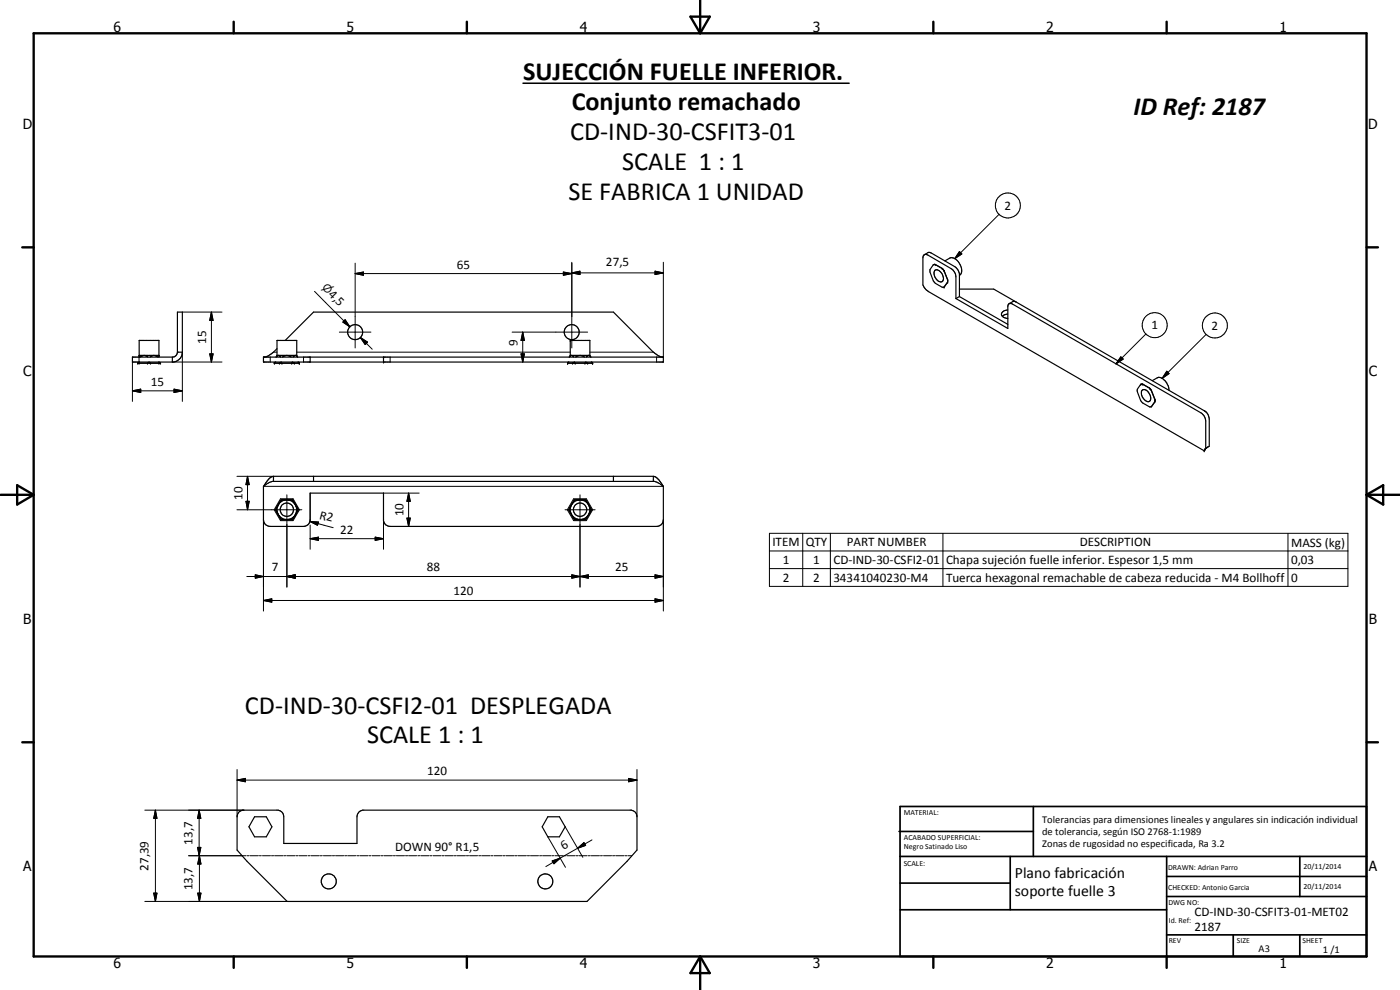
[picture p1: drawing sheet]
<svg xmlns="http://www.w3.org/2000/svg" width="420mm" height="297mm" viewBox="0 0 420 297" stroke-linecap="round" stroke-linejoin="round" font-family="sans-serif">
<g fill="none" stroke="#000" stroke-width=".35">
<path d="M277.4 76.5l1.2-.8 .9 .2 7.5 4.5 .6 .8 .3 1v6.8M280.1 79.4l-1 1.5v.7a5.1 5.1 0 0 0 3.9 4.6l.3-.1 1.1-1.4M280.7 79.4l2.1 1.2M280.7 79.4h-.6M283.6 78.3l1.5-.9a3.2 3.2 0 0 1 3.4 2.9 1.9 1.9 0 0 1-.6 2.3M280.6 81.1a2.27 2.27 0 0 1 2.6 2.5l-.3 .7a1.3 1.3 0 0 1-2.1-.8 2.04 2.04 0 0 1-.2-2.4zM282.8 80.6l.5 .6M283.3 81.2l1.1 2.7M284.4 83.9v.8M286.9 89.6l15.6 9v-6.8l.4-.7h.7l56.8 32.8 .9 .9 .6 1.5v8.2M286.9 89.6v-6.5l-.5-1.6-1-.9-7-4.1-.9-.1-.4 .4-.1 .5v8.2l.9 1.4 .8 .6 82.7 47.8M287.9 86.7h10.3l63.3 36.6"/>
<path d="M287.9 89l-1 .6M287.9 89l14.6 8.3M302.5 93a1.51 1.51 0 0 0-1.9 1.7l.8 .6 1.1 .2M302.5 94.2l-1 .2-.7 .5M304.9 90.6l-.8-.2-1.3 .7M41.4 108.8l-.1 .2h6.9l-.2-.2M41.4 108.8h.2M41.4 108.8l.4-.2-.2 .2M41.6 108.8l.1 .2M41.8 107.1v-4.9h5.9v4.9M41.8 106.6h5.9M42.1 107.1a1.59 1.59 0 0 1 2.3 0"/>
<path d="M44.6 108.8h.3M44.6 108.8l-.3 .2M44.6 108.8l.1-.2 .2 .2M44.9 108.8l.3 .2M45 107.1l.4-.2a1.54 1.54 0 0 1 2 .2M47.7 108.6l.2 .2M47.7 108.6l.3 .2M47.9 108.8h.1M47.9 108.8l-.2 .2M51.7 107.1v1.5M53.2 105.7h1.5M54.7 105.7a3.1 3.1 0 0 1-2.7 2.9h-12.3v-1.5h12"/>
<path d="M54.7 105.7v-12.1h-1.5v12.2l-.4 .9-1.1 .4M79.1 107.1v1.5h120v-1.5M79.1 107.1h120M82.3 108.8l.1 .2M82.7 108.6l-.4 .2M82.9 107.1a.68 .68 0 0 1 .6-.5 .68 .68 0 0 1 .7 .5M83.1 104.6l-1.4 1.4a4.4 4.4 0 0 1-2.6 1.1M83.1 106.6v-4.4h6v4.4M83.1 106.6h6M83.1 106.6l-.3 .5M84.1 108.8h.2M84.1 108.8l-.2 .2"/>
<path d="M84.3 108.8l.3 .2M84.4 108.6l-.3 .2M84.4 108.6l-.1 .2M84.7 107.1l.4-.2a1.88 1.88 0 0 1 2.3 .2M85.6 102.2l8.5-8.6h90l12 12.1 1.5 1 1.5 .4M87.9 108.8h.1M87.9 108.8l-.4 .2M87.9 108.8l-.1-.2 .2 .2M88 108.8l.3 .2M88.4 106.7l-.4 .4M88.5 106.7h-.1M89.1 106.6l.2 .5-.3-.3-.5-.1"/>
<path d="M89.5 108.6l.3 .4-7.5-.2M93.1 107.1v1.5M115.1 107.1v1.5M170.7 108.6l-.4 .4h7.5l-.3-.4M171.1 106.6v-4.4h5.9v4.4M171.1 106.6h5.9M171.1 106.6l-.3 .5 .2-.2a.65 .65 0 0 1 .7-.3 .65 .65 0 0 1 .5 .5M172.1 108.8h.2M172.1 108.8l-.3 .2M172.1 108.8l.3-.2-.1 .2M172.3 108.8l.3 .2M172.8 107.1a2.06 2.06 0 0 1 2.6 0"/>
<path d="M175.8 108.8h.3M175.8 108.8l-.3 .2M175.8 108.8v-.2l.3 .2M176.1 108.8l.2 .2M176.8 106.7h.1M176.8 106.7l-.5 .1-.3 .3M177 106.6l.3 .5-.4-.4M342.3 115.3l-1 1.5v.7a4.9 4.9 0 0 0 4 4.6l.2-.1M342.6 115.2l-.3 .1M342.8 115.2l.1 .1M342.8 117a2.27 2.27 0 0 1 2.4 3.2 1.21 1.21 0 0 1-2-.5 2.19 2.19 0 0 1-.4-2.7zM342.9 115.3l2.1 1.2"/>
<path d="M342.9 115.3h-.6M345 116.5l.5 .7M345 116.5l.6 .6M345.5 117.2l1.1 2.6M345.6 117.1l-.1 .1M345.6 117.1l1 2.7M345.8 114.2l1.5-.8a2.71 2.71 0 0 1 3 1.9l.5 1.8M346.6 119.8v.8M346.6 119.8h.1M345.5 122h.1M346.6 120.6l-1.1 1.4M361.4 135.3h.1"/>
<path d="M361.5 123.3a3 3 0 0 1 1.4 2.4v8.2l-1 .6M361.5 135l-.1 .3M361.5 135.2h.1M361.5 123.3l.4 .2M361.7 134.7l-.3 .6M361.9 123.5h.1M361.9 134.5l-.4 .5M362.6 134l-1.1 1M79.1 145.9v10.1a2 2 0 0 0 2 1.9h10a2 2 0 0 0 2-1.9v-8h22v8.3a1.97 1.97 0 0 0 2 1.6h80a2 2 0 0 0 2-1.9v-10.1M79.1 145.9l1.1-.8 1.5-.7h114.8l1.4 .7 1.2 .8M82.1 142.9l-1.1 .5-1.9 2.5M82.1 142.9v1.5"/>
<path d="M82.1 142.9h114M83.3 154l.9 1.6 .5 .3h2.7l.6-.3 .4-.8M83.3 153.9a3.1 3.1 0 0 0 2.5 2M83.5 151.5l-.4 1.2 .2 1.2M83.5 151.5a1.73 1.73 0 0 0-.2 2.5M84.4 149.9h3.4l1.8 3.1-1.8 3h-3.4l-1.8-3zM84.7 150l-.5 .3-.7 1.2M85.9 150l-1.2 .3-1.2 1.2M86.4 150l1.2 .4 .9 .8M87.4 150l.6 .3 .5 .9M88.4 154.8l-1 .8-1.2 .3M88.5 151.2a2.8 2.8 0 0 1 .1 3.2"/>
<path d="M88.5 151.2a2.09 2.09 0 0 1 .6 2.5l-.5 .7M88.6 154.4l-.2 .4M94.1 142.9v1.5M172.4 149.9h3.4l1.7 3.1-1.7 3h-3.4l-1.8-3zM172.8 150l-.6 .3-1.4 2.3v.6l1.1 1.9 .9 .8 2.9-.2 1.6-2.5-.2-1.1-1.1-1.8-.6-.3M173.6 155.9a2.95 2.95 0 0 1-2-4.6 2.95 2.95 0 0 1 5 0 2.95 2.95 0 0 1-2.1 4.6M184.1 142.9v1.5M196.1 142.9a5.2 5.2 0 0 1 2.8 2.8l.2 .2M196.1 142.9v1.5M71.6 243.8l1.2-.7h10.7a1.98 1.98 0 0 1 1.7 2v8h21.9v-8a2.09 2.09 0 0 1 1.7-2h80.7a1.98 1.98 0 0 1 1.7 2v10l-3 3.3-12 12.1h-90l-12-12.1-3-3.3v-10zM76.4 245.1h3.5l1.7 3-1.7 3h-3.5l-1.7-3zM164.4 245.1h3.5l1.7 3-1.7 3h-3.5l-1.7-3z"/>
<circle cx="106.6" cy="99.6" r="2.26"/>
<circle cx="171.6" cy="99.7" r="2.25"/>
<circle cx="86.1" cy="152.9" r="2"/>
<circle cx="174.1" cy="152.9" r="2"/>
<circle cx="98.7" cy="264.5" r="2.27"/>
<circle cx="163.7" cy="264.4" r="2.25"/>
</g>
<g fill="#000">
<circle cx="280.7" cy="79.4" r=".18"/>
<circle cx="282.8" cy="80.6" r=".18"/>
<circle cx="283.3" cy="81.2" r=".18"/>
<circle cx="283.3" cy="86.1" r=".18"/>
<circle cx="284.4" cy="84.7" r=".18"/>
<circle cx="41.3" cy="109" r=".18"/>
<circle cx="41.7" cy="109" r=".18"/>
<circle cx="44.3" cy="109" r=".18"/>
<circle cx="45.2" cy="109" r=".18"/>
<circle cx="47.7" cy="109" r=".18"/>
<circle cx="48.2" cy="109" r=".18"/>
<circle cx="82.3" cy="108.8" r=".18"/>
<circle cx="82.4" cy="109" r=".18"/>
<circle cx="83.1" cy="106.6" r=".18"/>
<circle cx="83.9" cy="109" r=".18"/>
<circle cx="84.6" cy="109" r=".18"/>
<circle cx="87.5" cy="109" r=".18"/>
<circle cx="88.3" cy="109" r=".18"/>
<circle cx="89.8" cy="109" r=".18"/>
<circle cx="89.8" cy="108.8" r=".18"/>
<circle cx="115.1" cy="107.1" r=".18"/>
<circle cx="115.1" cy="108.6" r=".18"/>
<circle cx="170.3" cy="108.8" r=".18"/>
<circle cx="170.3" cy="109" r=".18"/>
<circle cx="171.1" cy="106.6" r=".18"/>
<circle cx="171.1" cy="102.2" r=".18"/>
<circle cx="171.8" cy="109" r=".18"/>
<circle cx="172.6" cy="109" r=".18"/>
<circle cx="175.5" cy="109" r=".18"/>
<circle cx="176.3" cy="109" r=".18"/>
<circle cx="177.8" cy="109" r=".18"/>
<circle cx="177.8" cy="108.8" r=".18"/>
<circle cx="342.3" cy="115.3" r=".18"/>
<circle cx="342.9" cy="115.3" r=".18"/>
<circle cx="345" cy="116.5" r=".18"/>
<circle cx="361.4" cy="135.3" r=".18"/>
</g>
<g fill="none" stroke="#000" stroke-width=".3">
<path d="M106.6 79v25.4M171.6 78.7v25.7M199.1 78.7v28.4M287.9 75.5l.8 .7-2.2 1.4zM299.8 64.3l-13.3 13.3M54.7 93.6h11.9M63.4 93.6l.6 2.5h-1.1zM63.4 93.6v15M94.4 87.4l10.6 10.6M101.8 99.7h9.5M103.2 96.3l1.8 1.7M103.6 95.9l1.4 2.1-2.1-1.4z"/>
<path d="M106.6 82.1l2.5-.5v1zM106.6 82.1h65M153.7 99.7h22.6M156.9 99.7l.5 2.5h-1zM156.9 99.7v8.9M169.1 81.6l2.5 .5-2.5 .5zM171.6 81.9l2.5-.5v1zM171.6 81.9h27.5M196.6 81.4l2.5 .5-2.5 .5zM39.7 117.3l2.5-.5v1zM39.7 117.3h15M39.7 108.6v11.8"/>
<path d="M41.7 107.1v1.5M51.7 108.6h14.9M52.2 116.8l2.5 .5-2.5 .5zM54.7 105.7v14.7M62.9 106.2h1.1l-.6 2.4zM81.1 107.1v1.5M82.1 105.7h1M89.1 105.7h82M91.1 107.1v1.5M108.2 101.3l2.1 1.4-.7 .7zM108.2 101.3l3.5 3.5M117.1 107.1v1.5"/>
<path d="M156.4 106.2h1l-.5 2.4zM177 105.7h19.1M197.1 107.1v1.5M336.4 107.1l.7 .6-2.2 1.5zM343.9 100.2l-9 9M350.2 111.4l.6 .7-2 1.4zM362 100.3l-13.2 13.2M71.1 153h19.5M71.1 142.9h11M73.8 150.4h1l-.5 2.6zM74.3 142.9l.5 2.5h-1zM74.3 142.9v10.1"/>
<path d="M79.1 145.9h120M79.1 156v27.3M84.2 149.6h3.8l1.9 3.4-1.9 3.2h-3.8l-1.9-3.2zM86.1 148.5v27.6M93 156.5l2.6 .1-.3 1zM93 156.5l7 1.8M93.1 148v8.6M93.1 157.5v7.3M122.1 155.4h1l-.5 2.5zM122.6 148l.5 2.4h-1zM122.6 148v9.9M125.8 148h-10.7v16.8"/>
<path d="M169.6 153h9M172.2 149.6h3.8l1.9 3.4-1.9 3.2h-3.8l-1.9-3.2zM174.1 148.5v27.6M199.1 156v27.3M74.1 173h125M76.6 172.5l2.5 .5-2.5 .5zM86.1 173l2.5-.5v1zM93.1 161.6l2.5-.4v.9zM93.1 161.6h22M112.6 161.2l2.5 .4-2.5 .5zM171.6 172.5l2.5 .5-2.5 .5zM174.1 173l2.5-.5v1z"/>
<path d="M196.6 172.5l2.5 .5-2.5 .5zM196.6 179.7l2.5 .5-2.5 .5zM230.9 160h173.6v15.9h-173.6zM230.9 165.3h173.6M230.9 170.6h173.6M240.9 160v15.9M249.2 160v15.9M283 160v15.9M386.5 160v15.9M79.1 180.2l2.5-.5v1zM79.1 180.2h120M71.2 234.1l2.4-.5v1z"/>
<path d="M71.2 234.1h120M71.2 230.9v14.2M188.7 233.6l2.5 .5-2.5 .5zM191.2 230.9v14.2M43.5 243.1h29.7M46.6 243.1l.5 2.4h-1zM46.6 243.1v27.4M56.6 256.8h17.3M59.3 254.3h1l-.5 2.5zM59.8 243.1l.5 2.4h-1zM59.8 243.1v13.7M59.8 256.8l.5 2.4h-1z"/>
<path d="M59.8 256.8v13.7M74.2 256.8h.6M75.1 256.8h2.4M77.8 256.8h.6M78.8 256.8h2.4M81.5 256.8h.6M82.4 256.8h2.5M85.2 256.8h.6M86.1 256.8h2.4M88.8 256.8h.6M89.7 256.8h2.4M92.5 256.8h.6"/>
<path d="M93.4 256.8h2.4M96.1 256.8h.6M97.1 256.8h2.4M99.8 256.8h.6M100.7 256.8h2.5M103.5 256.8h.5M104.3 256.8h2.5M107.1 256.8h.6M108 256.8h2.4M110.7 256.8h.6M111.7 256.8h2.4M114.4 256.8h.6"/>
<path d="M115.3 256.8h2.5M118.1 256.8h.5M118.9 256.8h2.5M121.7 256.8h.6M122.6 256.8h2.4M125.4 256.8h.6M126.3 256.8h2.4M129 256.8h.6M130 256.8h2.4M132.7 256.8h.6M133.6 256.8h2.4M136.3 256.8h.6"/>
<path d="M137.2 256.8h2.5M140 256.8h.6M140.9 256.8h2.4M143.7 256.8h.6M144.6 256.8h2.4M147.3 256.8h.6M148.2 256.8h2.5M150.9 256.8h.7M151.9 256.8h2.4M154.6 256.8h.6M155.5 256.8h2.5M158.3 256.8h.6"/>
<path d="M159.2 256.8h2.4M162 256.8h.5M162.8 256.8h2.5M164.4 251.1l5.3 9.1M165.6 256.8h.6M165.7 258.3l2.4-.8-1.9 1.7zM166.5 256.8h2.4M168.1 257.5l-4.3 2.5M169.2 256.8h.6M169.6 248.1l5.3 9.1M170.1 256.8h2.5M172.9 256.8h.6"/>
<path d="M173.3 254.5l1.9-1.7 .6 .9zM173.3 254.5l-5.2 3M173.8 256.8h2.4M176.6 256.8h.6M177.4 256.8h2.5M177.7 252l-4.4 2.5M180.2 256.8h.6M181.1 256.8h2.4M183.8 256.8h.7M184.8 256.8h2.4M187.5 256.8h.6M188.4 256.8h1.2"/>
<path d="M43.5 270.5h42.7M46.1 268h1l-.5 2.5zM59.3 268h1l-.5 2.5z"/>
<circle cx="302.5" cy="61.6" r="3.7"/>
<circle cx="346.5" cy="97.6" r="3.8"/>
<circle cx="364.6" cy="97.7" r="3.8"/>
</g>
<path d="M157 25h97.8" fill="none" stroke="#000" stroke-width=".46"/>
<g fill="none" stroke="#000" stroke-width=".71">
<path d="M10.1 10h400v277h-400zM70.1 6.5v3.5M140.1 6.5v3.5M207.2 5h5.8l-2.9 5zM210.1 0v10M280.1 6.5v3.5M350.1 6.5v3.5M6.7 74.2h3.4M410.1 74.2h3.4M.2 148.5h9.9M5.2 145.6l4.9 2.9-4.9 2.9zM410.1 148.5h10"/>
<path d="M410.1 148.5l5-2.9v5.8zM6.7 222.7h3.4M410.1 222.7h3.4M70.1 287v3.4M140.1 287v3.4M210.1 287v10M210.1 287l2.9 5h-5.8zM280.1 287v3.4M350.1 287v3.4"/>
</g>
<g fill="none" stroke="#000" stroke-width=".51">
<path d="M269.8 249.5h40.3M270.1 242h140v45h-140zM270.1 257h140M303.2 257v16M310.1 242v15M350.1 257v30M390.1 257v12M270.1 265h33.1M270.1 273h80M350.1 269h60M350.1 263h60M350.1 280.5h60"/>
<path d="M370.1 280.5v6.5M390.1 280.5v6.5"/>
</g>
<g fill="#000">
<path d="M287.9 75.5l.8 .7-2.2 1.4zM63.4 93.6l.6 2.5h-1.1zM103.6 95.9l1.4 2.1-2.1-1.4zM106.6 82.1l2.5-.5v1zM169.1 81.6l2.5 .5-2.5 .5zM171.6 81.9l2.5-.5v1zM196.6 81.4l2.5 .5-2.5 .5zM39.7 117.3l2.5-.5v1zM52.2 116.8l2.5 .5-2.5 .5zM62.9 106.2h1.1l-.6 2.4zM108.2 101.3l2.1 1.4-.7 .7zM156.4 106.2h1l-.5 2.4z"/>
<path d="M156.9 99.7l.5 2.5h-1zM336.4 107.1l.7 .6-2.2 1.5zM350.2 111.4l.6 .7-2 1.4zM73.8 150.4h1l-.5 2.6zM74.3 142.9l.5 2.5h-1zM93 156.5l2.6 .1-.3 1zM122.1 155.4h1l-.5 2.5zM122.6 148l.5 2.4h-1zM76.6 172.5l2.5 .5-2.5 .5zM79.1 180.2l2.5-.5v1zM86.1 173l2.5-.5v1zM93.1 161.6l2.5-.4v.9z"/>
<path d="M112.6 161.2l2.5 .4-2.5 .5zM171.6 172.5l2.5 .5-2.5 .5zM174.1 173l2.5-.5v1zM196.6 172.5l2.5 .5-2.5 .5zM196.6 179.7l2.5 .5-2.5 .5zM71.2 234.1l2.4-.5v1zM188.7 233.6l2.5 .5-2.5 .5zM46.6 243.1l.5 2.4h-1zM59.3 254.3h1l-.5 2.5zM59.8 243.1l.5 2.4h-1zM59.8 256.8l.5 2.4h-1zM165.7 258.3l2.4-.8-1.9 1.7z"/>
<path d="M173.3 254.5l1.9-1.7 .6 .9zM46.1 268h1l-.5 2.5zM59.3 268h1l-.5 2.5z"/>
</g>
<g font-size="7.9">
<text x="157" y="23.9">SUJECCIÓN FUELLE INFERIOR.</text>
<text x="171.6" y="32.9">Conjunto remachado</text>
<text x="340.2" y="34.5">ID Ref: 2187</text>
<text x="171.1" y="41.9">CD-IND-30-CSFIT3-01</text>
<text x="186.7" y="50.9">SCALE 1 : 1</text>
<text x="170.6" y="59.9">SE FABRICA 1 UNIDAD</text>
<text x="73.5" y="214.1">CD-IND-30-CSFI2-01 DESPLEGADA</text>
<text x="110.2" y="223.1">SCALE 1 : 1</text>
</g>
<g font-size="4.7">
<text x="304.6" y="263.5">Plano fabricación</text>
<text x="304.6" y="268.9">soporte fuelle 3</text>
</g>
<g font-size="4.2">
<text x="34" y="9.6">6</text>
<text x="104" y="9.6">5</text>
<text x="174" y="9.6">4</text>
<text x="244" y="9.6">3</text>
<text x="314" y="9.6">2</text>
<text x="384" y="9.6">1</text>
<text x="6.8" y="38.7">D</text>
<text x="410.6" y="38.7">D</text>
<text x="7" y="112.9">C</text>
<text x="410.8" y="112.9">C</text>
<text x="7" y="187.1">B</text>
<text x="410.8" y="187.1">B</text>
<text x="7" y="261.4">A</text>
<text x="410.8" y="261.4">A</text>
<text x="34" y="290.4">6</text>
<text x="104" y="290.4">5</text>
<text x="174" y="290.4">4</text>
<text x="244" y="290.4">3</text>
<text x="314" y="290.4">2</text>
<text x="384" y="290.4">1</text>
</g>
<g font-size="3.9">
<text x="301.5" y="62.9">2</text>
<text x="137.1" y="80.6">65</text>
<text x="181.9" y="79.8">27,5</text>
<text x="98.4" y="88.5" transform="rotate(45 98.4 88.5)">4,5</text>
<text x="345.6" y="98.8">1</text>
<text x="363.6" y="99">2</text>
<text x="61.9" y="103.2" transform="rotate(-90 61.9 103.2)">15</text>
<text x="155.4" y="103.8" transform="rotate(-90 155.4 103.8)">9</text>
<text x="45.3" y="115.7">15</text>
<text x="72.8" y="149.9" transform="rotate(-90 72.8 149.9)">10</text>
<text x="95.7" y="155.6" transform="rotate(15 95.7 155.6)">R2</text>
<text x="121.1" y="154.9" transform="rotate(-90 121.1 154.9)">10</text>
<text x="102.1" y="160.1">22</text>
<text x="231.8" y="163.9">ITEM</text>
<text x="241.8" y="163.9">QTY</text>
<text x="254.2" y="163.9">PART NUMBER</text>
<text x="324.1" y="163.9">DESCRIPTION</text>
<text x="387.5" y="164">MASS (kg)</text>
<text x="81.6" y="171.4">7</text>
<text x="128.1" y="171.4">88</text>
<text x="184.6" y="171.4">25</text>
<text x="234.9" y="169.2">1</text>
<text x="244" y="169.2">1</text>
<text x="250.1" y="169.2">CD-IND-30-CSFI2-01</text>
<text x="283.9" y="169.3">Chapa sujeción fuelle inferior. Espesor 1,5 mm</text>
<text x="387.5" y="169.2">0,03</text>
<text x="136.1" y="178.6">120</text>
<text x="234.9" y="174.5">2</text>
<text x="244" y="174.5">2</text>
<text x="250.1" y="174.5">34341040230-M4</text>
<text x="283.9" y="174.6">Tuerca hexagonal remachable de cabeza reducida - M4 Bollhoff</text>
<text x="387.5" y="174.5">0</text>
<text x="128.2" y="232.5">120</text>
<text x="57.7" y="253.4" transform="rotate(-90 57.7 253.4)">13,7</text>
<text x="118.6" y="255.4">DOWN 90° R1,5</text>
<text x="169.1" y="255.1" transform="rotate(-30 169.1 255.1)">6</text>
<text x="44.6" y="261.2" transform="rotate(-90 44.6 261.2)">27,39</text>
<text x="57.8" y="267.1" transform="rotate(-90 57.8 267.1)">13,7</text>
<text x="358.5" y="275">CD-IND-30-CSFIT3-01-MET02</text>
<text x="358.5" y="279.4">2187</text>
</g>
<text font-size="3.3" x="96.5" y="86.5" transform="rotate(45 96.5 86.5)">⌀</text>
<g font-size="3.1">
<text x="312.7" y="246.8">Tolerancias para dimensiones lineales y angulares sin indicación individual</text>
<text x="312.7" y="250.4">de tolerancia, según ISO 2768-1:1989</text>
<text x="312.7" y="254">Zonas de rugosidad no especificada, Ra 3.2</text>
<text x="377.7" y="285.6">A3</text>
<text x="397" y="285.9">1 /1</text>
</g>
<g font-size="2.4">
<text x="271.2" y="244.4">MATERIAL:</text>
<text x="271.3" y="252">ACABADO SUPERFICIAL:</text>
<text x="271.3" y="254.6">Negro Satinado Liso</text>
<text x="271.2" y="259.7">SCALE:</text>
<text x="350.6" y="261">DRAWN: Adrian Parro</text>
<text x="391.2" y="260.6">20/11/2014</text>
<text x="350.6" y="267">CHECKED: Antonio Garcia</text>
<text x="391.2" y="266.7">20/11/2014</text>
<text x="350.6" y="271.4">DWG NO:</text>
<text x="350.8" y="276.9">Id. Ref:</text>
<text x="350.8" y="282.8">REV</text>
<text x="371.2" y="282.9">SIZE</text>
<text x="390.9" y="282.9">SHEET</text>
</g>
</svg>
